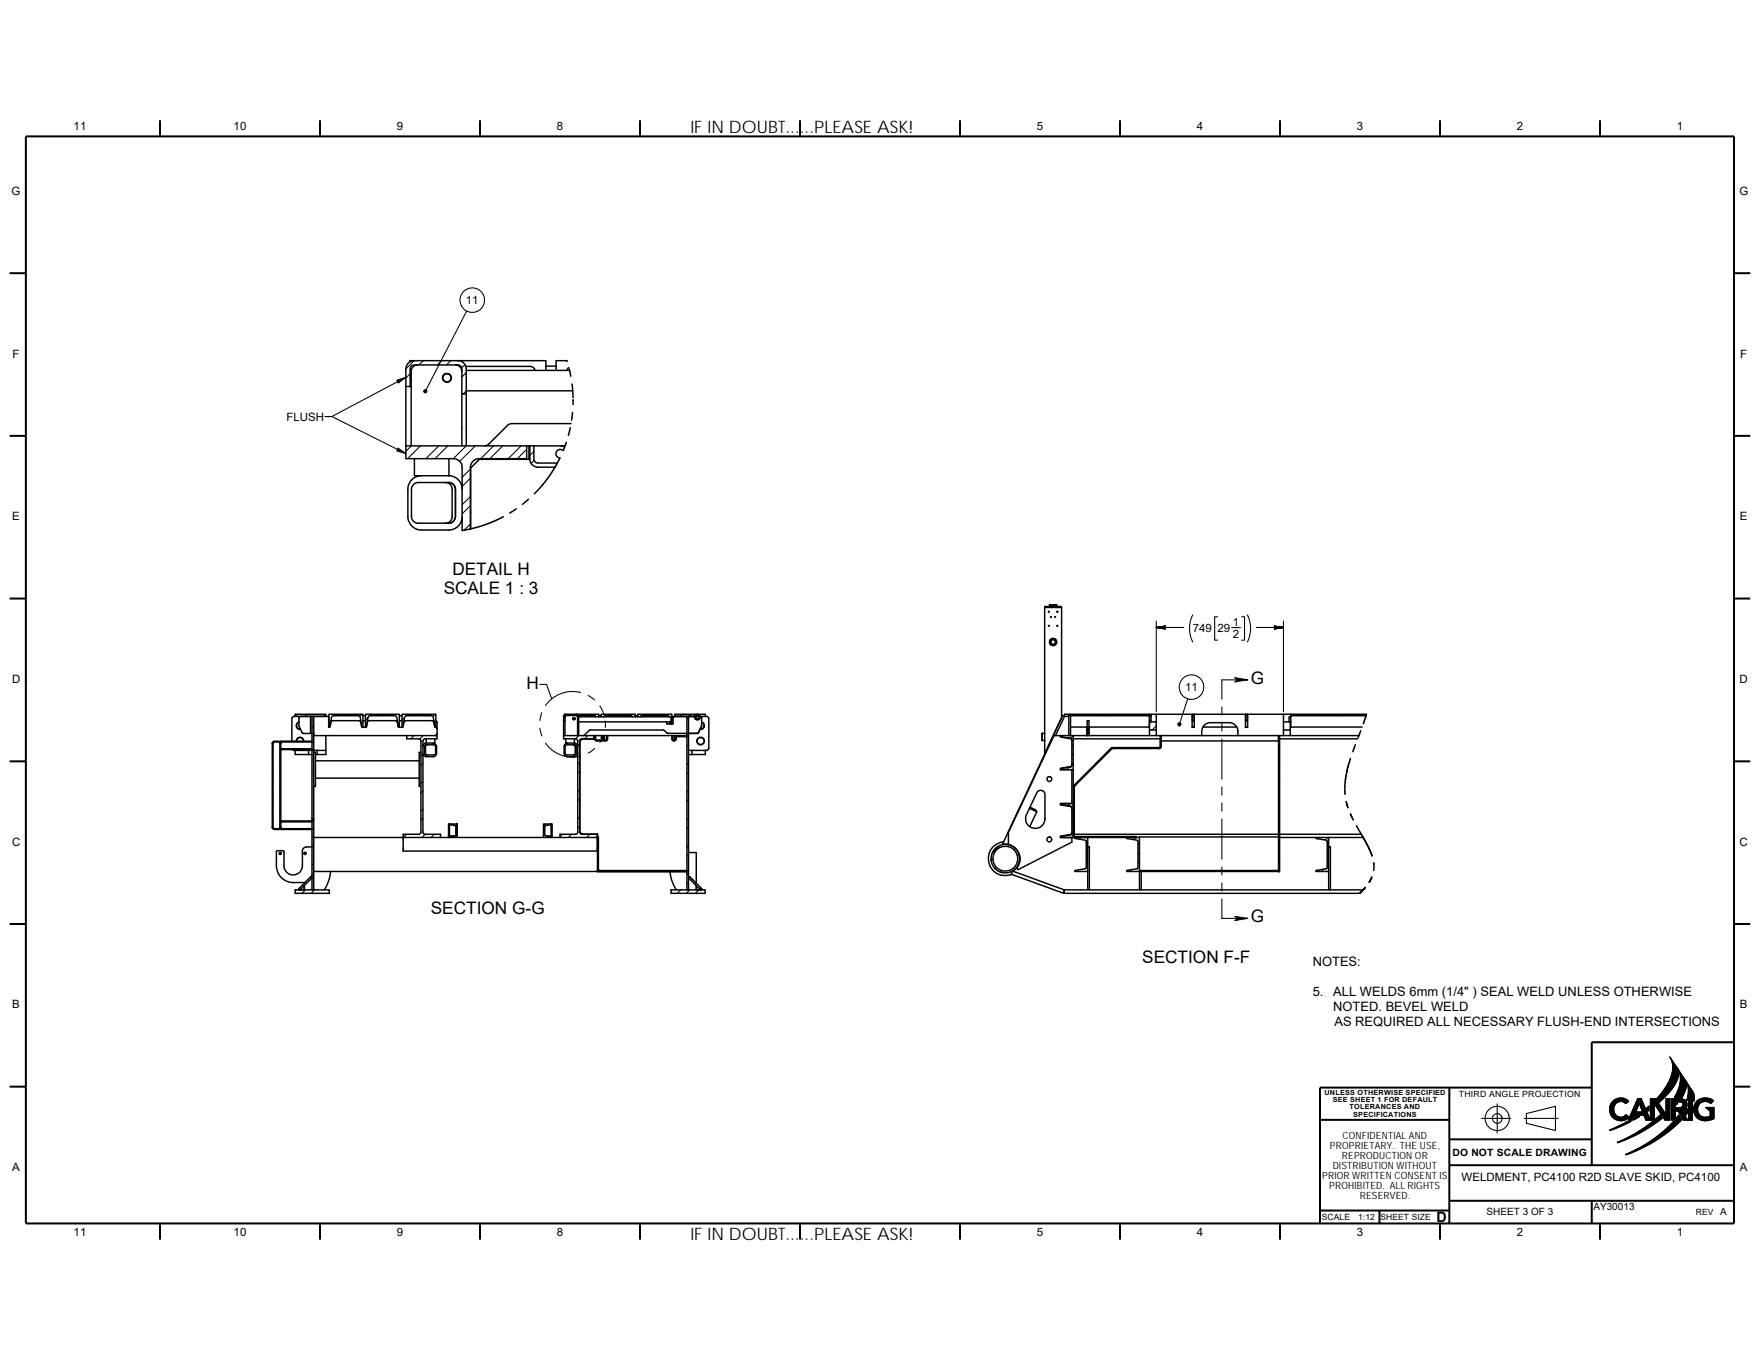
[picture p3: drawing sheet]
<svg xmlns="http://www.w3.org/2000/svg" width="279mm" height="216mm" viewBox="0 0 279 216" stroke-linecap="round" stroke-linejoin="round" font-family="sans-serif">
<g fill="none" stroke="#000" stroke-width=".32">
<path d="M25.4 19.1v2.6M50.8 19.1v2.6M76.2 19.1v2.6M101.6 19.1v2.6M127 19.1v2.6M152.4 19.1v2.6M177.8 19.1v2.6M203.2 19.1v2.6M228.6 19.1v2.6M254 19.1v2.6M4.1 21.7h271.2v172.5h-271.2zM1.5 43.4h2.6"/>
<path d="M275.3 43.4h2.6M1.5 69.2h2.6M275.3 69.2h2.6M1.5 95h2.6M275.3 95h2.6M1.5 120.9h2.6M275.3 120.9h2.6M1.5 146.7h2.6M275.3 146.7h2.6M1.5 172.5h2.6M209.5 177.8h20.6M230.1 172.7v21.5"/>
<path d="M252.7 172.7h-43.2v21.5M275.3 165.5h-22.6v19.5M275.3 172.5h2.6M25.4 194.2v2.6M50.8 194.2v2.6M76.2 194.2v2.6M101.6 194.2v2.6M127 194.2v2.6M152.4 194.2v2.6M177.8 194.2v2.6M203.2 194.2v2.6M209.5 192.2h20.6"/>
<path d="M219 192.2v2M228.6 194.2v2.6M230.1 190.6h45.2M230.1 185h45.2M230.1 180.9h22.6M252.7 190.6v3.6M254 194.2v2.6"/>
</g>
<g fill="none" stroke="#000" stroke-width=".17">
<path d="M64.4 59.9l-11.7 6.2h-1.1h1.1l11.7 5.9M65.1 59.3l-.7 .7M65.7 57.3l-1.3 1.3M67.2 57.3l-.7 .6M70.1 57.3l-.7 .6M71.6 57.3l-.7 .6M73.8 57.9l-.5 .5M74 59.2l-.7 .6M74.1 49.4l-6.6 12.7M65.3 70.8l-.9 .8M66.7 70.8l-2 2M69.7 70.8l-2.1 2"/>
<path d="M71.1 70.8l-2.1 2M74 70.8l-2 2M74 62.1l-.5 .4M74.7 74.5l-1.3 1.3M74.7 78.8l-1.3 1.3M74.7 75.9l-1.3 1.3M75.5 70.8l-2.5 2.4M78.4 70.8l-2.1 2M79.8 70.8l-2 2M82.7 70.8l-2 2M83.6 71.3l-1.5 1.5M84.2 70.8h-.1"/>
<path d="M84.8 71.6l-.7 .7M84.8 73.1l-.5 .5M88.2 74l-.1 .2M74.7 83.2l-1 1M74.7 80.3l-1.3 1.3M183.6 99.6h4.3M183.6 98.6v14.4M189.3 97.6a4.8 4.8 0 0 0 0 4.3M193.3 97.9h-.5v3.7h.5M195.5 99.6h1.4M197.1 97.9h.5v3.7h-.5M198 97.6a4.8 4.8 0 0 1 0 4.3"/>
<path d="M199.5 99.6h4.3M203.8 98.6v14.4M43.3 118.8l-.1 .1M44.4 117.7l-.1 .1M46.2 118.9l-.1 .1M47.3 113.4l-.3 .3M47.4 117.7l-.1 .1M47.6 118.9l-.1 .1M48.8 113.4l-.3 .3M48.9 117.7l-.2 .1M49.8 115.3l-.3 .2M49.8 116.7l-.3 .3"/>
<path d="M51.7 113.4l-.3 .3M56 113.4l-.2 .2M57.5 113.4l-.4 .3M57.6 114.7l-.2 .3M58.4 113.9l-.4 .4M58.9 113.4l-.2 .2M60.4 113.4l-.2 .2M63.4 114.7l-.2 .3M64.2 113.9l-.4 .4M64.7 113.4l-.2 .2M65.7 116.8l-.5 .5M66.2 113.4l-.2 .2"/>
<path d="M67.1 119.7l-.3 .4M67.2 116.8l-.6 .5M67.6 113.4l-.2 .2M69.1 113.4l-.4 .4M85.7 108.6h1.1l.8 2.4M85.7 115.6l.3 1.2M86 113.1l-.3 1.3M86.6 118a5.1 5.1 0 0 0 5.6 2M90.9 113.4l-.2 .2M91.9 116.8l-.5 .5M91.9 113.9l-.2 .1M92 118.1l-.3 .3"/>
<path d="M92.2 109.9a5.2 5.2 0 0 0-5.6 2.1M93.3 116.8l-.5 .5M93.4 110.4l1 .7M94.4 118.8l-1 .7M95.2 112.1l.6 1.1M95.5 117.5l-.1 .1M95.8 116.7l-.6 1.2M96.1 114.4v1.1M107.3 117.3l-.3 .3M107.8 116.8l-.1 .1M108.3 113.4l-.3 .3M109.3 116.8l-.2 .3"/>
<path d="M109.3 113.9l-.2 .2M109.3 118.2l-.2 .3M109.8 113.4l-.3 .3M170.4 116.8l-.5 .4M170.4 118.2l-.2 .2M170.4 119.7l-.2 .2M172.7 114.4l-.1 .2M172.9 115.7l-.3 .3M173.8 113.4l-.3 .2M175.2 113.4l-.2 .2M176.7 113.4l-.3 .2M177.2 118.7l-.2 .1"/>
<path d="M178.1 113.4l-.2 .2M178.6 118.7l-.1 .1M180.1 118.7l-.2 .1M181.5 118.7l-.1 .1M182.5 113.4l-.3 .2M182.7 114.6l-.2 .3M183.6 115.2l-.7 .7M188.6 110.9l-1.4 4.1M194 112.2v1.3M194 114.8v1.3M194 117.3v6.4M198.1 107.9h-4.1v3.1"/>
<path d="M203.1 118.9l-.1 .1M208.6 113.4l-.2 .2M210.1 113.4l-.3 .2M211.5 113.4l-.2 .2M213 113.4l-.3 .2M43.3 123.2l-.1 .1M43.3 121.7l-.1 .2M43.3 126.1l-.1 .1M43.3 130.4l-.1 .2M43.3 127.5l-.1 .2M43.7 131.6l-.1 .1M44.6 121.9l-.2 .2"/>
<path d="M44.6 130.7l-.2 .1M44.6 126.3l-.2 .1M44.6 120.5l-.2 .1M44.6 124.9l-.2 .1M44.6 129.2l-.2 .1M44.9 130.3l-.1 .2M46.6 131.6l-.1 .1M47.8 130.3l-.1 .2M48 131.6l-.1 .1M49.3 130.3l-.2 .2M49.6 130l-.1 .1M49.8 132.7l-.3 .3"/>
<path d="M49.8 137.1l-.3 .2M49.8 134.2l-.3 .2M49.8 138.5l-.3 .3M64.6 132.4l-.5 .5M67.1 121.2l-.3 .3M67.1 125.5l-.3 .4M67.1 129.9l-.3 .3M67.1 124.1l-.3 .3M67.1 128.4l-.3 .4M67.5 132.4l-.5 .5M68.9 132.4l-.5 .5M71.5 132.8l-.1 .1"/>
<path d="M72.6 131.7l-.2 .2M86.6 130.8l-.3 .3M87.7 131.2l-.2 .1M89.3 132.4l-.4 .4M90.7 132.4l-.5 .5M92 131.1l-.3 .4M92 129.7l-.3 .3M92 121l-.3 .3M92 125.3l-.3 .3M92 122.4l-.3 .3M92 126.8l-.3 .3M93.6 132.4l-.5 .5"/>
<path d="M94.8 132.7l-.2 .2M95 135.4l-.2 .2M95 136.9l-.2 .2M95.2 138.2l-.2 .1M96.6 138.2l-.1 .1M101 138.2l-.2 .1M102.4 138.2l-.1 .1M103.9 138.2l-.2 .1M105.3 138.2l-.1 .1M109.3 121.1l-.2 .3M109.3 125.5l-.2 .3M109.3 129.8l-.2 .3"/>
<path d="M109.3 134.2l-.2 .3M109.3 138.6l-.2 .2M109.3 122.6l-.2 .3M109.3 126.9l-.2 .3M109.3 131.3l-.2 .3M109.3 135.7l-.2 .2M109.8 139.5l-.2 .2M158.2 137.7l-.2 .2M158.7 134.2l-1.2 1.3M159.1 138.2l-.2 .3M161.2 134.7l-.2 .2M161.7 135.6l-.2 .2"/>
<path d="M169.7 121.8l-.4 .4M169.8 127.6l-.4 .3M170.4 121.1l-.2 .3M170.5 129.7l-.3 .4M170.5 128.2l-.3 .4M170.5 125.3l-.1 .2M170.5 126.8l-.1 .1M170.8 138.2l-.2 .1M171.8 132.8l-.4 .4M172.7 133.4l-.3 .2M172.7 134.8l-.3 .2M172.7 136.3l-.3 .2"/>
<path d="M173.2 132.8l-.1 .1M174.7 132.8l-.2 .1M176.1 132.8l-.1 .1M179.6 138.1l-.3 .2M180.4 132.9l-.4 .4M180.9 133.9l-.2 .2M180.9 135.3l-.2 .3M180.9 136.8l-.2 .2M183.8 138.2l-.1 .1M185.3 138.2l-.2 .1M186.7 138.2l-.1 .1M188.2 138.2l-.2 .1"/>
<path d="M192.6 138.2l-.2 .1M194 124.9v1.3M194 127.5v1.3M194 130v6.4M194 137.6v1.3M194 138.2l-.2 .1M195.5 138.2l-.2 .1M196.9 138.2l-.2 .1M201.3 138.2l-.2 .1M202.7 138.2l-.2 .1M203.1 136.3l-.1 .2M203.1 120.3l-.1 .2"/>
<path d="M203.1 129.1l-.1 .1M203.1 132l-.1 .1M203.1 127.6l-.1 .2M203.1 137.8l-.1 .1M203.1 121.8l-.1 .1M203.1 130.5l-.1 .2M203.1 123.2l-.1 .2M209.4 132.9l-.2 .3M210.2 138l-.4 .3M210.8 132.9l-.4 .5M210.9 137.2l-.2 .3M47 141.3l-.1 .1"/>
<path d="M48.5 141.3l-.6 .5M49.9 141.3l-.5 .5M106.6 141.3l-.1 .1M108.1 141.3l-.6 .5M109.3 140l-.2 .3M109.5 141.3l-.5 .5M110.6 140.2l-.2 .2M111 141.3l-.6 .5M111.3 140.9l-.2 .2M194 142.7v3.1h4.1M194 140.2v1.3M235.2 177.5h4.6"/>
<path d="M237.7 175.2v4.7M242 177.5h5.4M242.3 176.8l4.6-1.2v3.9l-4.6-1.2zM255.5 179.4l2.8-1.4h.6l-1.5 .8-1.8 .7zM256 174.9l.5-.4 .7-.2 .7 .1 .7 .5-.5 .3-.5-.3h-.7l-.4 .3-.3 .4v1l.4 .5 .4 .2 .5 .1 .6-.4 .5 .3-.6 .5-.6 .1a1.74 1.74 0 0 1-1.5-.7l-.3-.6-.1-.7 .2-.6zM259.6 177.2h.7l-.9 .6zM260 174.4h.5l1.5 3.4v-3.4h.8l1.7 2.6v-2.6h.6v3.4h-.8l-1.7-2.6v2.6h-1.3l-.3-.8h-1.5l-.3 .8h-.7zM260.2 175.1l.6 1.4h-1.1zM261.4 175.9l.4-.3v.7l-.2 .1zM262.6 175.2h.1M264.3 174.2h.1M265.1 167.8l1.2 1.7 .2 .6a3.5 3.5 0 0 1-1.1 2.8l-2 2.1-.4-.6a7.8 7.8 0 0 0 2.6-5.1l-.1-.6z"/>
<path d="M265.3 174.4h1.7l.7 .4 .1 .5v.5l-.4 .4-.4 .1 .9 1.5h-.7l-.8-1.4h-.4v1.4h-.7zM266 174.9l1 .1 .2 .2-.1 .4-.3 .2-.8 .1zM266.1 175.1h.2l-.2 .3zM266.2 169.5l1.4 2.1a2.68 2.68 0 0 1-.6 2.6h-1.2l.1-.2a4.1 4.1 0 0 0 .3-4.5zM267.3 176.4l.5-.4v.7l-.1 .3zM267.6 171.5l1.2 1.8a1.75 1.75 0 0 1 .1 1.5v-.6h-1v-.2a3.1 3.1 0 0 0-.3-2.5zM267.8 174.4v.3zM268.1 174.4h.6v3.4h-.6zM269.3 174.9l.1-.1a1.95 1.95 0 0 1 2-.4l.6 .3-.4 .5-.8-.3-.8 .1-.4 .6-.1 .9 .3 .5 .4 .3h1.1l.2-.1v-.8l-.7-.6h1.3v1.8a2.48 2.48 0 0 1-1.9 .2l-.8-.4-.5-.8v-1zM256.8 181.3l3-1.5 2.6-1.8h.4v-.3l.7-.7 .4 .5a23.9 23.9 0 0 1-7.1 3.9zM258.1 183.3a21.1 21.1 0 0 0 7.6-5.3h.4a1.12 1.12 0 0 1 .4-1l.4 .8a22.7 22.7 0 0 1-8.8 5.5z"/>
<circle cx="75" cy="47.6" r="1.95"/>
<circle cx="189.1" cy="109.1" r="1.95"/>
<circle cx="237.7" cy="177.6" r="1.93"/>
<circle cx="237.7" cy="177.6" r=".77"/>
</g>
<g fill="#000" stroke="#000" stroke-width=".17">
<path d="M63 60.4l1.4-.5-1.2 .9z" fill-rule="evenodd"/>
<path d="M63.2 71.1l1.2 .9-1.4-.4z" fill-rule="evenodd"/>
<path d="M67.3 62a.25 .25 0 0 1 .3-.1 .25 .25 0 0 1 .1 .3 .25 .25 0 0 1-.3 .1l.1-.2-.1 .2z" fill-rule="evenodd"/>
<path d="M183.6 99.6l1.4-.2z" fill-rule="evenodd"/>
<path d="M183.6 99.6l1.4-.2z" fill-rule="evenodd"/>
<path d="M183.6 99.6l1.3-.2z" fill-rule="evenodd"/>
<path d="M183.6 99.6l1.2-.1z" fill-rule="evenodd"/>
<path d="M183.6 99.6h1.2v.1z" fill-rule="evenodd"/>
<path d="M183.6 99.6l1.2 .1z" fill-rule="evenodd"/>
<path d="M183.6 99.6l1.3 .2z" fill-rule="evenodd"/>
<path d="M183.6 99.6l1.4 .2z" fill-rule="evenodd"/>
<path d="M183.6 99.6l1.4 .3z" fill-rule="evenodd"/>
<path d="M202.3 99.9l1.5-.3z" fill-rule="evenodd"/>
<path d="M202.4 99.8l1.4-.2z" fill-rule="evenodd"/>
<path d="M202.4 99.8l1.4-.2z" fill-rule="evenodd"/>
<path d="M202.5 99.7l1.3-.1-1.3 .1z" fill-rule="evenodd"/>
<path d="M202.5 99.6h1.3l-1.3 .1z" fill-rule="evenodd"/>
<path d="M202.5 99.5l1.3 .1z" fill-rule="evenodd"/>
<path d="M202.4 99.4l1.4 .2z" fill-rule="evenodd"/>
<path d="M202.4 99.4l1.4 .2z" fill-rule="evenodd"/>
<path d="M202.3 99.4l1.5 .2z" fill-rule="evenodd"/>
<path d="M187 114.8l.2-.1a.25 .25 0 0 1 .3 .3 .25 .25 0 0 1-.3 .2v-.2v.2l-.2-.1z" fill-rule="evenodd"/>
<path d="M196 107.6l2.1 .3-2.1 .3 .3-.2v-.2z" fill-rule="evenodd"/>
<path d="M196 145.5l2.1 .3-2.1 .3 .3-.2v-.2z" fill-rule="evenodd"/>
<path d="M255.5 179.4l2.8-1.4h.6l-2.6 1.2-.7 .3z" fill-rule="evenodd"/>
<path d="M255.9 174.9a1.74 1.74 0 0 1 2.7 0l-.5 .3-.1-.1a1.14 1.14 0 0 0-1.4 0 1.14 1.14 0 0 0-.4 1.3 1.06 1.06 0 0 0 .7 .9 1.06 1.06 0 0 0 1.1-.2l.1-.1 .5 .3a1.8 1.8 0 0 1-2.5 .2 1.8 1.8 0 0 1-.2-2.6z" fill-rule="evenodd"/>
<path d="M260 174.4l-1.5 3.4h.7l.3-.8h1.5l.3 .8h.7l-1.5-3.4zM260.2 175.1l.6 1.4h-1.1z" fill-rule="evenodd"/>
<path d="M259.6 177.2h.7l-.9 .6z" fill-rule="evenodd"/>
<path d="M261.5 175.9l.3-.3v.7l-.2 .1-.2-.5z" fill-rule="evenodd"/>
<path d="M256.8 181.3l3-1.5 2.6-1.8h.4v-.3l.7-.7 .4 .5a24.2 24.2 0 0 1-7.1 3.9z" fill-rule="evenodd"/>
<path d="M262 174.4h.8l1.7 2.6v-2.6h.6v3.4h-.8l-1.7-2.6v2.6h-.6z" fill-rule="evenodd"/>
<path d="M266.1 175.1h.2l-.2 .3z" fill-rule="evenodd"/>
<path d="M265.1 167.8l1.2 1.8a1.5 1.5 0 0 1 .1 1.5 9.9 9.9 0 0 1-3 3.9l-.4-.6a8.4 8.4 0 0 0 2.6-5l-.1-.7z" fill-rule="evenodd"/>
<path d="M266.3 169.6l1.2 1.8a2.87 2.87 0 0 1-.5 2.8h-1.2a4.6 4.6 0 0 0 .5-4.6z" fill-rule="evenodd"/>
<path d="M266 174.9l1 .1 .2 .2-.1 .4a.55 .55 0 0 1-.6 .3h-.5zM265.3 174.4v3.4h.7v-1.4h.4l.8 1.4h.7l-.9-1.5a.97 .97 0 0 0 .8-1.1 .97 .97 0 0 0-1-.8z" fill-rule="evenodd"/>
<path d="M267.3 176.4l.5-.4v.7l-.1 .3z" fill-rule="evenodd"/>
<path d="M267.8 174.4v.3z" fill-rule="evenodd"/>
<path d="M268.1 174.4v3.4h.6v-3.4z" fill-rule="evenodd"/>
<path d="M267.6 171.5l1.1 1.8a1.88 1.88 0 0 1 .2 1.5v-.6h-1v-.2a3.1 3.1 0 0 0-.3-2.5z" fill-rule="evenodd"/>
<path d="M269.4 174.8a2.16 2.16 0 0 1 2.6-.1l-.4 .5a1.26 1.26 0 0 0-1.7 .1 1.26 1.26 0 0 0-.1 1.7 1.26 1.26 0 0 0 1.7 .2v-.8l-.7-.6h1.3v1.8a2.07 2.07 0 0 1-3.2-1.3v-.5l.2-.6z" fill-rule="evenodd"/>
<path d="M258.1 183.3l1.7-.8 1.8-1.1a19.9 19.9 0 0 0 4.1-3.4h.4v-.5l.4-.5 .4 .8a23 23 0 0 1-8.8 5.5z" fill-rule="evenodd"/>
</g>
<g fill="none" stroke="#000" stroke-width=".23">
<path d="M65.1 57.4v-.1h21.6v1.5M65.8 57.3a1.29 1.29 0 0 0-1.4 1.3v14.2h7.6a1.4 1.4 0 0 1 1.4 1.4v10l1.8-.4 1.9-.5 2.8-1.3M66.3 57.9a1.02 1.02 0 0 0-1 1.1v11.8M72.3 57.9a1.01 1.01 0 0 1 1 1.1M72.7 57.3a1.33 1.33 0 0 1 1.3 1.3v3.9M72.9 58.2h.3M73.3 58.8h.1M73.9 58.2h10.2l.6 .2 .3 .4M74 58.8h16.4M86.7 58.1h1.6M90 57.4v-.1h-1.7v1.5M90.3 58.3l-.3 .5"/>
<path d="M90.4 58.5l.2 1.2M65.1 61.4v-2.8l.1-.4 .3-.2 7.2-.1a.63 .63 0 0 1 .6 .7v3.9h.7M65.3 61.4h-.9M65.8 72.8v2.7h5.5v-2.7M66.9 75.5a2.14 2.14 0 0 0-2.2 2.2v4.3a2.15 2.15 0 0 0 2.2 2.1h4.3a2.13 2.13 0 0 0 2.2-2.1M70.7 76.6a1.05 1.05 0 0 1 1.1 1.1v4.3a1.05 1.05 0 0 1-1.1 1.1M71.2 75.5a2.14 2.14 0 0 1 2.2 2.2M71.2 76.6h-4.8a1.07 1.07 0 0 0-1.1 1.1v4.3a1.07 1.07 0 0 0 1.1 1.1h4.3M71.2 76.6a1.07 1.07 0 0 1 1.1 1.1v4.3a1.19 1.19 0 0 1-1.6 1.1M71.2 76.6a1.07 1.07 0 0 1 1.1 1.1v4.3a1.07 1.07 0 0 1-1.1 1.1M73.3 62.5v8.3M74 62h16.9"/>
<path d="M74 62.5v8.3M83.6 70.8v2h-7.6a1.39 1.39 0 0 0-1.3 1.4v9.8M83.9 79.3l-1 .8M84 70.8v2.1h-7.9l-1.4 1.4v9.7M84.1 70.8v2.1a1.29 1.29 0 0 0 1.3 1.3h2.7M84.8 70.8v2.1v.2l.2 .3 .4 .1h3.1M88.9 70.8l.7 .2-.2 .5-.5-.2a.69 .69 0 0 0-.5 1.2l.5 .2-.9 1.7-1.5 2.1-1.7 1.9M89.9 70.2l-.2 .6h-25.3M90.5 67.9l-.3 1.2M90.7 67.2l-9.7 .1-.4 .2-3 3-.7 .3M90.8 61l.2 2.1M90.9 65.5l-.2 1.2"/>
<path d="M91 63.4v.8M74.7 81.4h.1M81.9 80.8l-1 .6M165.8 96.4h2.7v17.6l-2.7 5.7zM165.9 96.4v-.1h2.6v.1M166.4 97.1l.2 .1zM166.5 99.3h.1l-.1 .1zM166.6 96.1h1.1M166.8 97.9l.1 .1zM167.5 97.9h.1zM167.7 96.1l-1.1-.1v.3M167.7 96.1v.2"/>
<path d="M167.8 99.3h.1v.1zM167.8 97.1h.1v.1zM43.3 118l-.1-.1 .3-.2h.8l.3 .3M43.3 118h-.1v13.3M43.3 118v13.3M44.4 118h.2M44.4 118l-.1-.2h-.7l-.3 .2M44.4 118v13.3M44.6 117.8v.2M44.6 117.7h4.9v.1h-4.9zM44.6 118.9h4.9v.1h-4.9M44.6 118v13.3"/>
<path d="M46.5 119l.1 .1h2.9M46.9 119.1v.7h2.6M46.9 113.7v-.3h4.8v.3M47 117.7l.2-.5 .3-.1h.3l.3 .2 .1 .4M47.1 117.7l.1-.4 .3-.2h.3l.3 .2 .1 .4M47.2 114.8l.3-.2a.59 .59 0 0 0-.4 .7 .59 .59 0 0 0 .6 .5 .59 .59 0 0 1-.6-.3 .59 .59 0 0 1 .1-.7zM47.7 113.7l-.2 .2a2.63 2.63 0 0 0 .5 2.4l.2 .1h1.3M49 119.1v.7M49.3 113.7v2.7h.2M49.5 113.7v5.3h.3M49.5 119v11M49.8 119.4h.3v5.4h-.3"/>
<path d="M49.8 119.1h1.9M49.8 119v11M49.8 113.7v5.3M49.8 116.8h19.6v.5h-1.9l-.4 .3v14.6l.3 .2h2.5v.5M50.4 119.1v.7M51.7 116.8v3h-1.6M52.2 114.4h.1M52.2 113.4h5.4v2l-.2-.1-.2-1.5-.3-.2h-4.1l-.2 .2-.2 1.5-.2 .1zM52.5 114.4h.2M57.1 114.4h.2M57.6 114.4h.4M57.6 113.6h.4"/>
<path d="M58 113.4h5.4v2l-.2-.1-.2-1.5-.3-.2h-4.1l-.2 .3-.2 1.4-.2 .1zM58.3 114.4h.2M62.9 114.4h.2M63.4 114.4h.4M63.4 113.6h.4M63.8 115.4v-2h5.4v2l-.2-.1-.2-1.5-.3-.2h-4.1l-.2 .3-.2 1.4-.2 .1M64.1 114.4h.2M64.6 116.8v.5h1.9l.3 .1v.2v14.5l-.3 .3h-2.5v2.7h30.8v-2.2M66.8 119.4h-.3v5.4h.3M67.7 117.3v.7h1.3v-.7M67.7 118l-.4 .2-.2 .3M67.7 118.2l-.3 .2v1.3l.3 .1"/>
<path d="M67.7 118.2l-.2 .1-.1 .2v1.2l.3 .1M67.7 118.2h1.2l.3 .3-.1 1.2-.1 .1h-1.2M67.8 118.2l-.3 .2v1.3l.3 .1h-.1M68.7 114.4h.2M68.7 118h.3l.3 .3-.1 1.5-.3 .3h-1.2a.52 .52 0 0 1-.6-.5M69.2 114.4l.2 .3v1.8l-.3 .3 .3-.3M69.4 115.7l-.1-.2-.3-.1-.1-.8-.3-.2h-4.3l-.2 .2-.1 .8-.7 .1-.1-.2-.1-.7-.3-.2h-4.3l-.2 .2-.1 .8-.7 .1-.1-.2-.1-.7-.3-.2h-4.3l-.2 .2-.1 .7-.2 .2v-1.8h-5.6l-.3 .3v3.7M89.5 116.8h17.2M89.6 114.4v-.7l.1-.1h1.9l.1 1.1h.2M89.6 113.5l5.4-.1v.4M89.7 114.4h-.2M89.8 117.3v.7h1.4v-.7"/>
<path d="M89.8 113.4l-.3 .3v3.6h1.9l.3 .3v14.6l-.3 .2h-2.5v.5M89.9 113.6l-.2 .2v3M90.1 118l-.3 .1-.2 .3v1.2a.52 .52 0 0 0 .5 .5h1.2l.3-.2 .1-.3M91 114l.2-.1 .1 .2-.3 .1zM91 118.2l.3 .3v1.1l-.3 .2M91.2 118.2h-1.3l-.2 .2 .1 1.4h1.2M91.2 118l.3 .1 .2 .4M91.2 118.2l.2 .3v1.1l-.1 .2h-.3M91.2 118.2l.2 .3v1.1l-.2 .2M91.4 113.6h.2l.1 .2M91.5 113.4l.4 .3v1M91.6 113.6h.1"/>
<path d="M91.7 113.8h.1M91.7 114.7v2.1M91.9 114.6h13.9M91.9 113.8h14.6v.8h-.7M91.9 113.6h2.5l.2 .2M91.9 114.7v2.1M94.3 116.8v.5h-1.9l-.4 .3v14.6l.3 .2h2.5l.1 5.8 .2 .1h14v-.1h-14l-.1-.2v-5.1h-.2v-.5h-2.4l-.3-.3M94.4 116.8v.5h-2l-.3 .4M94.4 116.8v.6l.3 .2h1.5l.2-.2 .1-.6M94.6 116.8v.5l.1 .2h1.4l.2-.2v-.5M95 113.6h.4M95.4 117l.3-.1 .1 .2-.3 .2z"/>
<path d="M95.4 113.8v-.4h5.4v.4M95.6 116.8l.3 .1v.6M95.9 113.8l.1-.2h4.2l.2 .2M100.8 113.6h.4M101.2 113.8v-.4h5.4v1.5M101.7 113.8l.1-.2h4.2l.2 .2M105.8 114.6l.1 .3h.9v-.9l.3-.3v-.3h3.2v.3h-3.6v1.2M106.3 114.6l.1 .3zM106.6 114.4h.1M106.8 116.8h2.3M106.8 116.8l.1 .6h.3v-.3M107.1 116.8v.6"/>
<path d="M107.2 116.8v.3M107.5 116.8h-.2l-.1 .3M109 116.4v.5l-1.6 .1a.52 .52 0 0 1-.4 .6l-.3-.2v-.6h.1M109.1 116.4h-3.2l-.6-.5h-11.6l-1.1 .9M109.1 113.7h.2v27.6h-.2zM109.9 119.1v.7M110.3 113.4h1.7v.3M110.4 113.7h.6M110.4 113.7l.2-.1h.3l.1 .2a.28 .28 0 0 1-.3 .3 .28 .28 0 0 1-.3-.4zM110.9 116.3l-.2 .1h-1.4M111.1 115.8a.58 .58 0 0 0 .7-.5 .58 .58 0 0 0-.4-.7 .59 .59 0 0 1 .4 .7 .59 .59 0 0 1-.7 .5M111.4 115.2h.1"/>
<path d="M111.4 115.2l-.5 1.1M111.4 115.2v-1.2l-.3-.3h1.2l.2 .3v4.9l-.2 .2h-3M112 119.1v.7h-2.7M165.4 116.4v1.1M165.8 116.4h-.4v1.2h.4M167.6 116.8l1.4-3.1-.3-.1-6.5 14M168.3 116.8l.1 .2 1.6 .3 .2 .3M168.3 116.8h-1l-7.2 15.3v2M168.4 116.8v.1l1.6 .3 .2 .2-.1 4.2-.1 .2-1.6 .2v.2h2M168.4 116.8h2v5.4M169.7 113.7h-.7v-.3h47.9l-.5 1.5M169.9 115.4h2.7v1.4v-2.4h.3v2.4"/>
<path d="M169.9 113.4v3.4h-.2v-3.3h.2M170.4 117.3h13.8M170.4 116.8h45.3M172.6 115.4v1.1M182.5 114.4v1h-9.6v1.1M182.5 113.4v.2h-12.6M182.5 113.6h.2v.8h-.2zM182.5 115.9v.9M183.6 114.6h-1.1v1.3h1.1M183.6 113.4v3.4M184.2 116.8v1.8l-.2 .1h-7.5l-6.1 6.2M184.3 117.3h.1"/>
<path d="M189.3 113.4v2.1h.3v-2.1M189.3 114.2h.3M189.3 113.9h.3M189.3 113.6h.3M189.3 114.4h.3M189.3 115.4h.3M190.8 116.8a1.54 1.54 0 0 1 1.4-2.1h3a1.37 1.37 0 0 1 1.3 1.4v.7M191 115.4h5.3M197.7 114.2h.4M197.7 113.9h.4M197.7 113.4v2.1h.4v-2.1M197.7 113.6h.4"/>
<path d="M197.7 114.4h.4M197.7 115.4h.4M203 116.8v21.6h.1v-21.6M203 117.3h.1M203 117.3v.3h-18.7v-.8v1.7l-.2 .3h-7.5l-6.1 6.1v7.8h-.1v-7.8M203.1 117.3h12.4M203.8 114.6v1.3h1M203.8 115.9v.9M203.8 114.6h1.1M203.8 113.4v1.2M204.8 114.6v2.2M204.8 115.4h.1"/>
<path d="M204.9 113.8h-.3v.8M204.9 113.6v.2M204.9 113.8v1.6h11.3M204.9 113.4v.2M204.9 113.6h12M215.2 118.2l-.4 1.1M216 116l-.4 1.1M43.2 131.3h.1M43.2 131.3l.3 .4h.8l.3-.4M44.4 131.3l-.2 .3h-.6l-.3-.3M44.4 131.3h.2M44.6 131.3v.3"/>
<path d="M44.6 131.6h4.9M44.6 130.5h4.9M44.6 130.3h4.9M44.6 131.6v.1h4.9M48.5 135.3h-.2v.3M49.5 139l-.2 .2M49.5 134.5a1.51 1.51 0 0 0-1.3 .2l-.2 .4v2.4a1.46 1.46 0 0 1-1.5 1.4 1.46 1.46 0 0 1-1.4-1.4v-2.3l-.2-.2h-.9l-.1 .1v2.4a2.67 2.67 0 0 0 2.6 2.6h1.9M49.5 130v11.3h.3v-11.3M49.5 130h.3M49.8 138.3h45M50.1 120.8h16.4M50.1 123.5h16.4"/>
<path d="M52.5 138.3l-.3 1.3-.7 1.7M71.2 132.9v-2.1h.2v2.1h-21.6M71.4 132.7h.7M71.4 130.9h.1M71.4 130.8h1.2v2.1h-1.2v-.1l.9-.1 .1-.1v-1.5l-1-.2zM72.4 131.1v1.5M86.5 131.1v1.5M86.8 132.7h.7M87.4 130.9h.1M87.5 130.8h.2v2.1h-.2zM87.5 130.8v.1l-.9 .2-.2 .2 .1 1.3 .9 .2 .1 .1h-14.9M87.5 130.8h-1.2v2.1"/>
<path d="M87.7 132.9h7.2M94.8 138.1v.3h14.3M106.4 138.4l.4 1.7 .6 1.2M109.3 135.3h1.2v4.9M109.3 139.4l.2-.2 1.9 1.9-.2 .2zM159.3 133.6a2.69 2.69 0 0 0-2.3 3.3 2.69 2.69 0 0 0 3.6 1.9M160.7 138.3l8.3 3-.2 .5-8.3-3zM161.8 135.5a2.31 2.31 0 0 1-1 2.8M162.2 127.7l-3 6.2 .9 .1M163.4 128.3l1.2 .6-1.1 2.3M163.5 128.2l1 .4-.1 .2M163.5 128.2l.8 .3"/>
<path d="M164.3 128.5h.1M164.6 125.8a.68 .68 0 0 1 .8-.3 .68 .68 0 0 1 .5 .6v3.9a1.54 1.54 0 0 1-1.9 1.5 1.54 1.54 0 0 1-1-2.2zM170.2 132.2l-.3 .3-1.6 .3v.2h1.9v.7l-8.6 4.4-.2-.3a2.32 2.32 0 0 0-1.3-3.7M170.2 121.4l-.2 .3-1.7 .3v.2h1.9v5.4h-1.9l.1 .2 1.5 .2 .3 .3M170.4 132.9v-5.3h-2v.1l1.6 .3 .2 .2-.1 4.2-.1 .1-1.6 .3v.1h2.1M170.4 122.2v2.7M170.5 132.8h9.9v.1h-9.9zM170.5 132.4h32.5M170.6 132.9h2.1v5.4h-2.1l.1-.1 1.6-.3 .1-.1v-4.2l-.1-.2-1.6-.3zM172.7 138.3v3M172.7 134.4h.2v6.9M180.9 132.9h-2v.2l1.7 .3 .1 .2v4.2l-.2 .1-1.6 .3v.1h24.1"/>
<path d="M180.9 138.2h22.1M181.2 138.3v3M203 132.9h-22.1v8.4M203.1 132.4h13M203.1 132.9h13.3M208.9 132.9l.1 .2 1.5 .3 .2 .1v4.3l-.1 .1-1.6 .3-.1 .1h2M210.9 132.9v5.4M210.9 138.3v3M210.9 134.4h.3v6.9M213.7 127.2l.3 1M214.4 129.2l.4 1M214.4 120.4l-.8 3-.1 1.4v1.3"/>
<path d="M215.3 131.1l1.7 2.9 .8 1.9M217.8 139.2l-.5 .9M218.1 137v1.2M46.9 141.3h5.4v.5h-5.4zM47.4 141.1l1.9-1.9 .2 .2-1.9 1.9zM47.5 141.2v.1h.1M48.3 140.6v.7h-.7M48.3 140.1v.1M48.3 140.6v.7M106.5 141.3h5.4v.5h-5.4zM110.5 140.6v.7M110.6 140.6v.7h.8l-.1-.1"/>
<path d="M169 141.3h47.4M216.7 140.9l-.8 .9h-46.9v-.5"/>
<circle cx="70.9" cy="60" r=".7"/>
<circle cx="71" cy="60" r=".65"/>
<circle cx="91.1" cy="114.1" r=".17"/>
<circle cx="110.7" cy="113.9" r=".45"/>
<circle cx="111.2" cy="117.6" r=".56"/>
<circle cx="111.2" cy="117.6" r=".59"/>
<circle cx="167.2" cy="101.9" r=".37"/>
<circle cx="167.2" cy="101.9" r=".45"/>
<circle cx="167.2" cy="101.9" r=".57"/>
<circle cx="167.2" cy="101.9" r=".55"/>
<circle cx="44.5" cy="135.5" r=".17"/>
<circle cx="48.4" cy="135.5" r=".17"/>
<circle cx="159.6" cy="136.3" r="1.97"/>
<circle cx="159.6" cy="136.3" r="2.27"/>
<circle cx="166.6" cy="133.3" r=".38"/>
<circle cx="166.6" cy="123.7" r=".38"/>
</g>
<g font-size="2.7">
<text x="109.6" y="21.2">IF IN DOUBT......PLEASE ASK!</text>
<text x="70.4" y="94.3">SCALE 1 : 3</text>
<text x="71.8" y="91.2">DETAIL H</text>
<text x="83.6" y="109.4">H</text>
<text x="198.5" y="108.5">G</text>
<text x="68.4" y="145.1">SECTION G-G</text>
<text x="198.5" y="146.4">G</text>
<text x="181.3" y="152.8">SECTION F-F</text>
<text x="109.6" y="196.9">IF IN DOUBT......PLEASE ASK!</text>
</g>
<text font-size="2.3" x="228" y="194">D</text>
<g font-size="2.1">
<text x="208.4" y="153.3">NOTES:</text>
<text x="208.4" y="158.1">5.</text>
<text x="211.6" y="158.1">ALL WELDS 6mm (1/4&quot; ) SEAL WELD UNLESS OTHERWISE</text>
<text x="211.6" y="160.4">NOTED. BEVEL WELD</text>
<text x="211.8" y="162.8">AS REQUIRED ALL NECESSARY FLUSH-END INTERSECTIONS</text>
</g>
<g font-size="1.8">
<text x="11.7" y="20.6">11</text>
<text x="37.1" y="20.6">10</text>
<text x="63" y="20.6">9</text>
<text x="88.4" y="20.6">8</text>
<text x="164.6" y="20.6">5</text>
<text x="190" y="20.6">4</text>
<text x="215.4" y="20.6">3</text>
<text x="240.8" y="20.6">2</text>
<text x="266.2" y="20.6">1</text>
<text x="1.8" y="30.9">G</text>
<text x="276.1" y="30.9">G</text>
<text x="74" y="48.2">11</text>
<text x="2" y="56.8">F</text>
<text x="276.3" y="56.8">F</text>
<text x="45.5" y="66.8">FLUSH</text>
<text x="1.9" y="82.6">E</text>
<text x="276.2" y="82.6">E</text>
<text x="189.3" y="100.4">749</text>
<text x="193.3" y="100.4">29</text>
<text x="195.7" y="101.2">2</text>
<text x="195.7" y="99.4">1</text>
<text x="1.9" y="108.4">D</text>
<text x="188.1" y="109.7">11</text>
<text x="276.2" y="108.4">D</text>
<text x="1.9" y="134.2">C</text>
<text x="276.2" y="134.2">C</text>
<text x="1.9" y="160.1">B</text>
<text x="276.2" y="160.1">B</text>
<text x="1.9" y="185.9">A</text>
<text x="276.2" y="185.9">A</text>
<text x="232" y="187.6">WELDMENT, PC4100 R2D SLAVE SKID, PC4100</text>
<text x="11.7" y="196.3">11</text>
<text x="37.1" y="196.3">10</text>
<text x="63" y="196.3">9</text>
<text x="88.4" y="196.3">8</text>
<text x="164.6" y="196.3">5</text>
<text x="190" y="196.3">4</text>
<text x="215.4" y="196.3">3</text>
<text x="240.8" y="196.3">2</text>
<text x="266.2" y="196.3">1</text>
</g>
<g font-size="1.6">
<text x="211.1" y="182.4">PROPRIETARY. THE USE,</text>
<text x="211.6" y="185.6">DISTRIBUTION W</text>
<text x="213" y="184">REPRODUCTION OR</text>
<text x="213.1" y="180.8">CONFIDENTIAL AND</text>
<text x="223" y="185.6">ITHOUT</text>
<text x="230.6" y="183.5">DO NOT SCALE DRAWING</text>
<text x="209.9" y="187.2">PRIOR W</text>
<text x="211" y="188.8">PROHIBITED. ALL RIGHTS</text>
<text x="215.9" y="190.4">RESERVED.</text>
<text x="216" y="187.2">RITTEN CONSENT IS</text>
<text x="236" y="192.8">SHEET 3 OF 3</text>
<text x="252.9" y="192">AY30013</text>
<text x="273.1" y="192.8">A</text>
</g>
<g font-size="1.4">
<text x="231.6" y="174.2">THIRD ANGLE PROJECTION</text>
<text x="209.8" y="193.7">SCALE</text>
<text x="215.6" y="193.7">1:12</text>
<text x="219.2" y="193.7">SHEET SIZE</text>
<text x="269.2" y="192.8">REV</text>
</g>
<g font-size="1.1">
<text x="210.3" y="173.8">UNLESS OTHERWISE SPECIFIED</text>
<text x="211.6" y="175">SEE SHEET 1 FOR DEFAULT</text>
<text x="214.2" y="176.1">TOLERANCES AND</text>
<text x="214.8" y="177.3">SPECIFICATIONS</text>
</g>
</svg>
